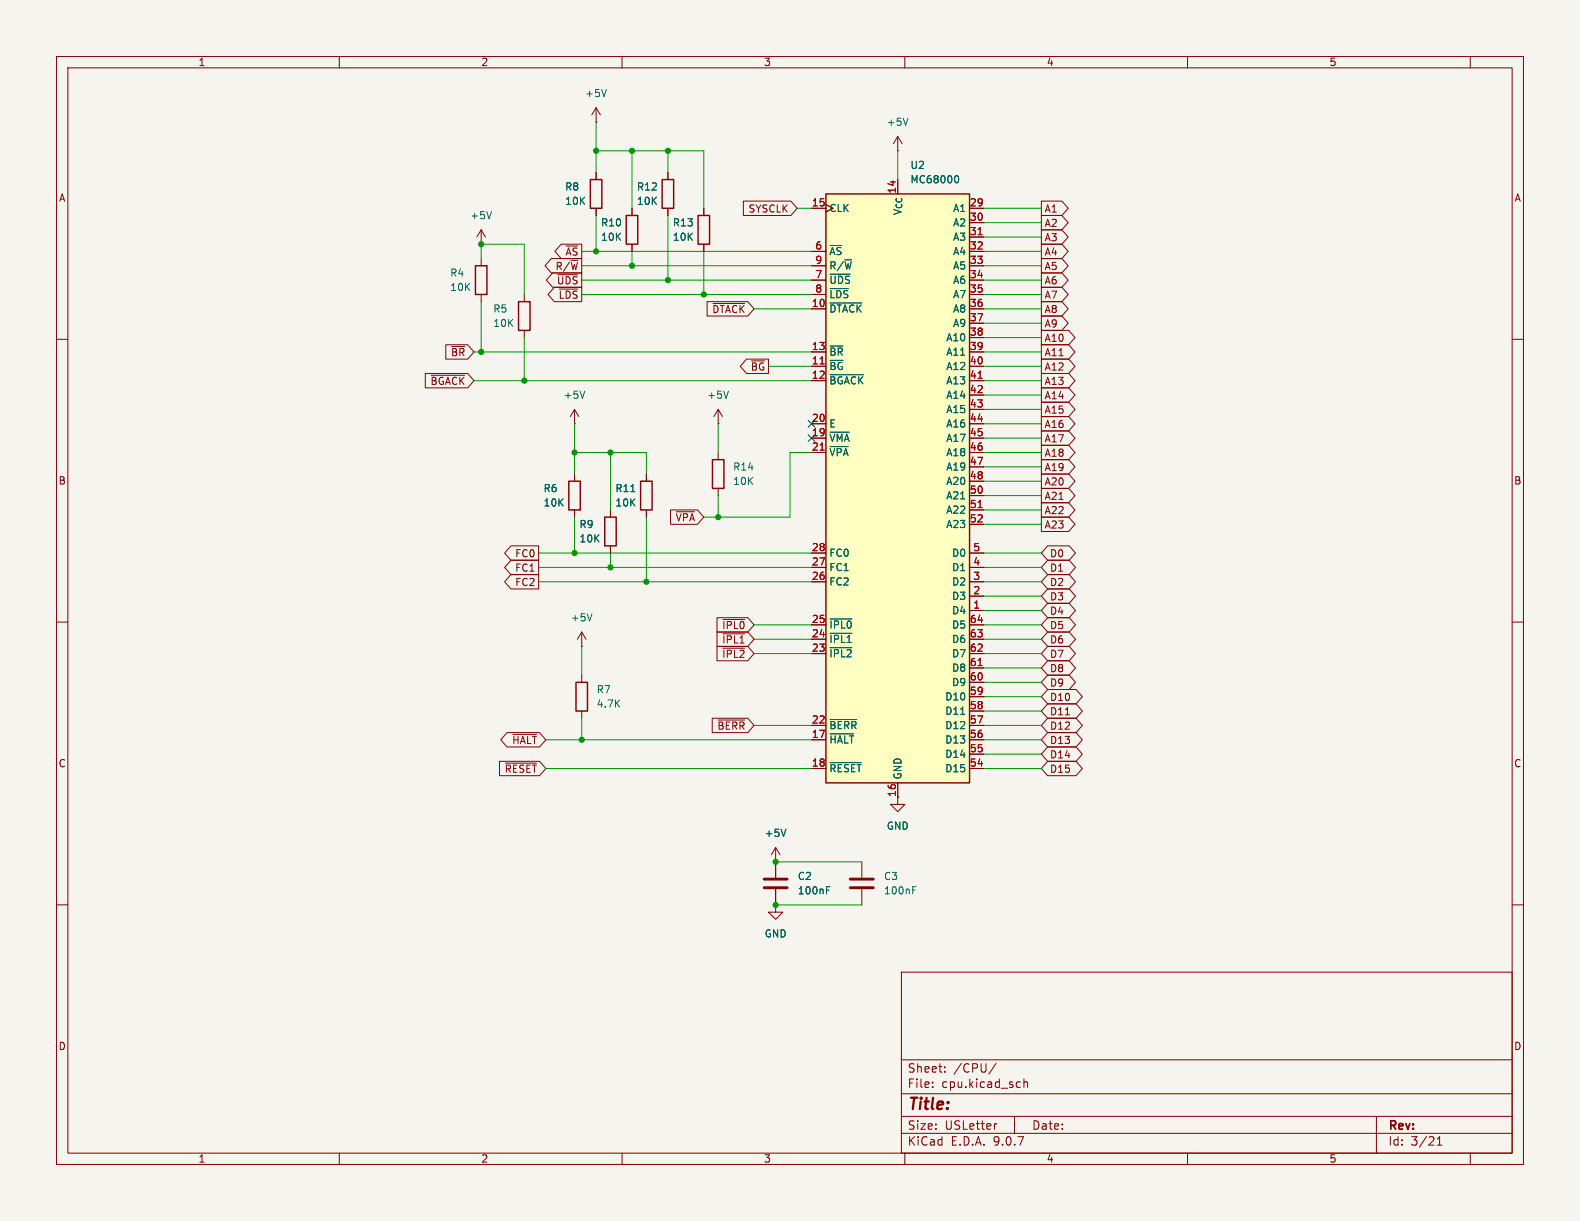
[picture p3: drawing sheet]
<svg xmlns="http://www.w3.org/2000/svg" width="279mm" height="216mm" viewBox="0 0 279 216" stroke-linecap="round" stroke-linejoin="round" font-family="sans-serif">
<path d="M0 0h279.4v215.9h-279.4z" fill="#f5f4ef" stroke="#f5f4ef" stroke-width=".18"/>
<g fill="none" stroke="#840000" stroke-width=".18">
<path d="M10 10h259.4v195.9h-259.4zM12 12h255.4v191.9h-255.4zM60 10v2M105.4 19.1v2.5M105.4 19.1l-.8 1.2M105.4 19.1l.8 1.2M110 10v2M160 10v2M210 10v2M260 10v2M105.4 21.6h.1M105.4 30.5v1.3"/>
<path d="M105.4 36.8v1.3M111.8 36.8v1.3M118.1 30.5v1.3M118.1 36.8v1.3M124.5 36.8v1.3M158.7 26.7h.1M158.7 24.1l-.7 1.3M158.7 24.1l.8 1.3M158.7 24.1v2.6M92.7 52.1v1.2M92.7 58.4v1.3M111.8 43.2v1.3"/>
<path d="M124.5 43.2v1.3M10 60h2M101.6 74.9h.1M101.6 72.4v2.5M101.6 72.4l-.8 1.3M101.6 72.4l.8 1.3M127 74.9h.1M127 72.4l-.8 1.3M127 72.4l.8 1.3M127 72.4v2.5M267.4 60h2M101.6 83.8v1.3"/>
<path d="M101.6 90.2v1.2M10 110h2M102.9 119.4v1.3M267.4 110h2M102.9 125.7v1.3M137.2 152.4h.1M137.2 149.9l-.8 1.2M137.2 149.9l.7 1.2M137.2 149.9v5.3M137.2 157.2v2.8M152.4 152.4v2.8M152.4 157.2v2.8"/>
<path d="M158.7 141v1.2h1.3l-1.3 1.3-1.2-1.3h1.2M10 160h2M137.2 160v1.3h1.2l-1.2 1.3-1.3-1.3h1.3M137.2 160h.1M159.4 171.9h108v32h-108zM267.4 160h2M159.4 197.4h108M159.4 193.4h108M159.4 187.4h108M164.9 192.1v.2M164.9 191.4v.1M167.1 189.4v.2"/>
<path d="M167.1 188.7v.1M176.1 188l-1.2 1.9M176.3 198.7l-.3 .1M179.4 197.4v3M180.3 191.3l.1 .1M180.4 192.2l-.1 .1M181.1 190.8v1.5M181.1 191.4l.2-.1 .3 .1 .1 .9M243.4 197.4v6.5M60 203.9v2M110 203.9v2M159.4 200.4h108"/>
<path d="M160 203.9v2M210 203.9v2M254.1 202.5h.9M254.1 201.4l.5-.4v1.5M260 203.9v2"/>
</g>
<path d="M104.4 31.8h2v5h-2zM110.7 38.1h2.1v5.1h-2.1zM117.1 31.8h2v5h-2zM123.4 38.1h2.1v5.1h-2.1zM91.7 53.3h2v5.1h-2zM100.6 85.1h2v5.1h-2zM101.9 120.7h2v5h-2z" fill="none" stroke="#840000" stroke-width=".25"/>
<path d="M107.2 15.8l-.4 1.3M160.6 20.9l-.5 1.3M103.4 69.2l-.4 1.2M128.8 69.2l-.4 1.2M139 146.6l-.4 1.3M146.2 157.4h.4M146.2 156.8h.6M161.4 157.4h.4M161.4 156.8h.6" fill="none" stroke="#006464" stroke-width=".18"/>
<path d="M135.1 155.4h4.1M135.1 157h4.1M150.4 155.4h4M150.4 157h4" fill="none" stroke="#840000" stroke-width=".51"/>
<path d="M146 34.3h25.4v104.1h-25.4z" fill="#ffffc2"/>
<path d="M146 34.3h25.4v104.1h-25.4zM84.1 47h2v5.1h-2zM106.9 91.4h2.1v5.1h-2.1zM113.3 85.1h2v5.1h-2zM126 81.3h2v5.1h-2z" fill="none" stroke="#840000" stroke-width=".25"/>
<g fill="none" stroke="#840000" stroke-width=".18">
<path d="M105.4 30.5v1.3M105.4 36.8v1.3M111.8 36.8v1.3M118.1 30.5v1.3M118.1 36.8v1.3M124.5 36.8v1.3M131.4 35.6h8.5l1.1 1.2-1.1 1.3h-8.5zM143.5 36.8h2.5M171.4 36.8h2.6M171.4 39.4h2.6M184.1 38.1h3.7l1.1 1.3-1.1 1.2h-3.7zM184.1 35.6h3.7l1.1 1.2-1.1 1.3h-3.7z"/>
<path d="M85.1 43.2h.1M85.1 40.6l-.8 1.3M85.1 40.6l.8 1.3M85.1 40.6v2.6M85.1 45.7v1.3M85.1 52.1v1.2M97.5 45.7h5.4v2.6h-5.4l-1.1-1.3zM97.7 48.3h5.2v2.5h-5.2l-1.1-1.3zM98 50.8h4.9v2.5h-4.9l-1.1-1.2zM98.6 48.6h3.6M98.9 51.1h3.3M99.2 43.2h3.7v2.5h-3.7l-1.1-1.2z"/>
<path d="M111.8 43.2v1.3M124.5 43.2v1.3M125 53.3h7.2l1.1 1.3-1.1 1.3h-7.2zM126.1 53.7h5.6M143.5 44.5h2.5M143.5 47h2.5M143.5 49.5h2.5M143.5 52.1h2.5M143.5 54.6h2.5M171.4 44.5h2.6M171.4 47h2.6M171.4 49.5h2.6"/>
<path d="M171.4 52.1h2.6M171.4 54.6h2.6M171.4 41.9h2.6M171.4 57.2h2.6M171.4 59.7h2.6M184.1 45.7h3.7l1.1 1.3-1.1 1.3h-3.7zM184.1 40.6h3.7l1.1 1.3-1.1 1.3h-3.7zM184.1 43.2h3.7l1.1 1.3-1.1 1.2h-3.7zM184.1 48.3h3.7l1.1 1.2-1.1 1.3h-3.7zM184.1 50.8h3.7l1.1 1.3-1.1 1.2h-3.7zM184.1 53.3h3.7l1.1 1.3-1.1 1.3h-3.7zM184.1 55.9h3.7l1.1 1.3-1.1 1.2h-3.7z"/>
<path d="M184.1 58.4h4.9l1.1 1.3-1.1 1.3h-4.9zM75.2 66h7.5l1.1 1.3-1.1 1.3h-7.5zM76.2 66.4h6M78.8 61h3.9l1.1 1.2-1.1 1.3h-3.9zM79.9 61.3h2.3M132 63.5h3.9v2.5h-3.9l-1.1-1.2zM143.5 62.2h2.5M143.5 64.8h2.5M143.5 67.3h2.5M143.5 74.9h2.5M143.5 77.5h2.5M171.4 62.2h2.6"/>
<path d="M171.4 64.8h2.6M171.4 67.3h2.6M171.4 74.9h2.6M171.4 77.5h2.6M171.4 69.9h2.6M171.4 72.4h2.6M184.1 68.6h4.9l1.1 1.3-1.1 1.2h-4.9zM184.1 66h4.9l1.1 1.3-1.1 1.3h-4.9zM184.1 71.1h4.9l1.1 1.3-1.1 1.3h-4.9zM184.1 73.7h4.9l1.1 1.2-1.1 1.3h-4.9zM184.1 61h4.9l1.1 1.2-1.1 1.3h-4.9zM184.1 63.5h4.9l1.1 1.3-1.1 1.2h-4.9z"/>
<path d="M184.1 76.2h4.9l1.1 1.3-1.1 1.2h-4.9zM184.1 78.7h4.9l1.1 1.3-1.1 1.3h-4.9zM90.3 99.1h4.9v2.5h-4.9l-1.1-1.3zM90.3 96.5h4.9v2.6h-4.9l-1.1-1.3zM101.6 83.8v1.3M101.6 90.2v1.2M107.9 90.2v1.2M107.9 96.5v1.3M114.3 83.8v1.3M114.3 90.2v1.2M118.6 90.2h4.7l1.2 1.2-1.2 1.3h-4.7zM119.6 90.5h3.2"/>
<path d="M127 80v1.3M127 86.4v1.2M143.5 80h2.5M143.5 97.8h2.5M171.4 80h2.6M171.4 97.8h2.6M171.4 82.6h2.6M171.4 85.1h2.6M171.4 87.6h2.6M171.4 90.2h2.6M171.4 92.7h2.6M184.1 88.9h4.9l1.1 1.3-1.1 1.2h-4.9z"/>
<path d="M184.1 83.8h4.9l1.1 1.3-1.1 1.3h-4.9zM184.1 86.4h4.9l1.1 1.2-1.1 1.3h-4.9zM184.1 81.3h4.9l1.1 1.3-1.1 1.2h-4.9zM184.1 91.4h4.9l1.1 1.3-1.1 1.3h-4.9zM185.3 96.5h3.8l1.1 1.3-1.1 1.3h-3.8l-1.2-1.3zM185.3 99.1h3.8l1.1 1.2-1.1 1.3h-3.8l-1.2-1.3zM90.3 101.6h4.9v2.5h-4.9l-1.1-1.2zM102.9 114.3h.1M102.9 111.8l-.8 1.2M102.9 111.8l.7 1.2M102.9 111.8v2.5M126.8 109.2h5.4l1.1 1.3-1.1 1.3h-5.4z"/>
<path d="M126.8 111.8h5.4l1.1 1.2-1.1 1.3h-5.4zM126.8 114.3h5.4l1.1 1.3-1.1 1.2h-5.4zM127.8 109.5h3.9M127.8 112.1h3.9M127.8 114.6h3.9M143.5 100.3h2.5M143.5 102.9h2.5M143.5 110.5h2.5M143.5 113h2.5M143.5 115.6h2.5M171.4 100.3h2.6M171.4 102.9h2.6"/>
<path d="M171.4 110.5h2.6M171.4 113h2.6M171.4 115.6h2.6M171.4 105.4h2.6M171.4 108h2.6M171.4 118.1h2.6M185.3 114.3h3.8l1.1 1.3-1.1 1.2h-3.8l-1.2-1.2zM185.3 109.2h3.8l1.1 1.3-1.1 1.3h-3.8l-1.2-1.3zM185.3 104.1h3.8l1.1 1.3-1.1 1.3h-3.8l-1.2-1.3zM185.3 101.6h3.8l1.1 1.3-1.1 1.2h-3.8l-1.2-1.2zM185.3 111.8h3.8l1.1 1.2-1.1 1.3h-3.8l-1.2-1.3zM185.3 119.4h3.8l1.1 1.3-1.1 1.2h-3.8l-1.2-1.2z"/>
<path d="M185.3 116.8h3.8l1.1 1.3-1.1 1.3h-3.8l-1.2-1.3zM185.3 106.7h3.8l1.1 1.3-1.1 1.2h-3.8l-1.2-1.2zM88.3 134.6h7.1l1.1 1.3-1.1 1.3h-7.1zM89.4 134.9h5.5M89.7 129.5h5.7l1.1 1.3-1.1 1.3h-5.7l-1.2-1.3zM90.7 129.9h4.2M125.9 127h6.3l1.1 1.3-1.1 1.2h-6.3zM127 127.3h4.7M143.5 128.3h2.5M143.5 130.8h2.5M143.5 135.9h2.5M158.7 138.4v2.6"/>
<path d="M171.4 128.3h2.6M171.4 130.8h2.6M171.4 135.9h2.6M171.4 120.7h2.6M171.4 123.2h2.6M171.4 125.7h2.6M171.4 133.4h2.6M185.3 121.9h5l1.1 1.3-1.1 1.3h-5l-1.2-1.3zM185.3 124.5h5l1.1 1.2-1.1 1.3h-5l-1.2-1.3zM185.3 132.1h5l1.1 1.3-1.1 1.2h-5l-1.2-1.2zM185.3 134.6h5l1.1 1.3-1.1 1.3h-5l-1.2-1.3zM185.3 127h5l1.1 1.3-1.1 1.2h-5l-1.2-1.2z"/>
<path d="M185.3 129.5h5l1.1 1.3-1.1 1.3h-5l-1.2-1.3zM188.4 126.4h.7M137.2 152.4h.1M137.2 152.4v2.8M137.2 157.2v2.8M137.2 160h.1"/>
</g>
<g fill="none" stroke="#006464" stroke-width=".18">
<path d="M86.9 37.4l-.4 1.3M169.1 31.1a.68 .68 0 0 1 .4 .6 .68 .68 0 0 1-.4 .6M146.8 48.5h3.5M146.8 51h3.2M146.8 53.6h5.6M146.8 61.2h2.3M146.8 66.3h5.9M146.8 76.4h3.4M146.8 79h3.2M111.5 86.9h.8M104.7 108.5l-.4 1.3M146.8 109.4h3.8"/>
<path d="M146.8 112h3.8M146.8 114.5h3.8M146.8 127.2h4.7M146.8 129.8h4.1M146.8 134.8h5.5M169.9 126.3h.7M139 146.6l-.4 1.3M146.2 157.4h.4M146.2 156.8h.6"/>
</g>
<path d="M173 41.5h.7M145 64.4h.7M145 79.6h.7M173 66.9h.7M173 89.8h.7M173 117.7h.7" fill="none" stroke="#a90000" stroke-width=".18"/>
<g fill="none" stroke="#009600" stroke-width=".18">
<path d="M105.4 26.7h19.1v10.1M105.4 21.6v8.9M105.4 38.1v6.4M111.8 26.7v10.1M118.1 26.7v3.8M118.1 38.1v11.4M141 36.8h2.5M158.7 26.7v5.1M174 36.8h10.1M174 39.4h10.1M85.1 45.7v-2.5h7.6v8.9M85.1 53.3v8.9"/>
<path d="M92.7 59.7v7.6M102.9 52.1h40.6M102.9 44.5h40.6M102.9 49.5h40.6M102.9 47h40.6M111.8 44.5v2.5M124.5 44.5v7.6M133.3 54.6h10.2M174 52.1h10.1M174 54.6h10.1M174 44.5h10.1M174 49.5h10.1"/>
<path d="M174 47h10.1M174 57.2h10.1M174 59.7h10.1M174 41.9h10.1M83.8 62.2h59.7M83.8 67.3h59.7M101.6 74.9v8.9M127 74.9v5.1M135.9 64.8h7.6M174 62.2h10.1M174 64.8h10.1M174 77.5h10.1"/>
<path d="M174 67.3h10.1M174 69.9h10.1M174 74.9h10.1M174 72.4h10.1M95.2 97.8h48.3M101.6 91.4v6.4M101.6 80h12.7v3.8M107.9 80v10.2M107.9 97.8v2.5M114.3 91.4v11.5M127 87.6v3.8M143.5 80h-3.8v11.4h-15.2"/>
<path d="M174 92.7h10.1M174 97.8h10.1M174 90.2h10.1M174 80h10.1M174 85.1h10.1M174 87.6h10.1M174 82.6h10.1M95.2 100.3h48.3M95.2 102.9h48.3M102.9 114.3v5.1M133.3 110.5h10.2M133.3 115.6h10.2"/>
<path d="M133.3 113h10.2M174 110.5h10.1M174 108h10.1M174 118.1h10.1M174 115.6h10.1M174 100.3h10.1M174 105.4h10.1M174 102.9h10.1M174 113h10.1M96.5 130.8h47M96.5 135.9h47M102.9 127v3.8"/>
<path d="M133.3 128.3h10.2M174 130.8h10.1M174 133.4h10.1M174 125.7h10.1M174 128.3h10.1M174 135.9h10.1M174 120.7h10.1M174 123.2h10.1M137.2 152.4h15.2M137.2 160h15.2"/>
</g>
<path d="M142.9 74.3l1.2 1.2M142.9 76.9l1.2 1.2M144.1 74.3l-1.2 1.2M144.1 76.9l-1.2 1.2" fill="none" stroke="#000084" stroke-width=".18"/>
<g fill="#009600" stroke="#009600" stroke-width=".18">
<circle cx="85.1" cy="62.2" r=".46"/>
<circle cx="92.7" cy="67.3" r=".46"/>
<circle cx="85.1" cy="43.2" r=".46"/>
<circle cx="105.4" cy="44.5" r=".46"/>
<circle cx="111.8" cy="47" r=".46"/>
<circle cx="101.6" cy="80" r=".46"/>
<circle cx="107.9" cy="80" r=".46"/>
<circle cx="114.3" cy="102.9" r=".46"/>
<circle cx="107.9" cy="100.3" r=".46"/>
<circle cx="101.6" cy="97.8" r=".46"/>
<circle cx="127" cy="91.4" r=".46"/>
<circle cx="118.1" cy="26.7" r=".46"/>
<circle cx="124.5" cy="52.1" r=".46"/>
<circle cx="118.1" cy="49.5" r=".46"/>
<circle cx="105.4" cy="26.7" r=".46"/>
<circle cx="111.8" cy="26.7" r=".46"/>
<circle cx="137.2" cy="160" r=".46"/>
<circle cx="137.2" cy="152.4" r=".46"/>
<circle cx="102.9" cy="130.8" r=".46"/>
</g>
<text font-size="2.8" fill="#840000" x="160.4" y="196.8">Title:</text>
<g font-size="2.1" fill="#840000">
<text x="160.4" y="189.9">Sheet:</text>
<text x="168.6" y="189.9">/CPU/</text>
<text x="160.4" y="192.6">File:</text>
<text x="166.5" y="192.6">cpu.kicad_sch</text>
<text x="160.4" y="202.8">KiCad</text>
<text x="160.4" y="200">Size:</text>
<text x="167.1" y="200">USLetter</text>
<text x="168.1" y="202.8">E.D.A.</text>
<text x="175.7" y="202.8">9.0.7</text>
<text x="182.4" y="200">Date:</text>
<text x="245.4" y="200.2">Rev:</text>
<text x="245.4" y="202.8">Id:</text>
<text x="249.5" y="202.8">3/21</text>
</g>
<g font-size="1.8" fill="#840000">
<text x="35" y="11.9">1</text>
<text x="85" y="11.9">2</text>
<text x="135" y="11.9">3</text>
<text x="185" y="11.9">4</text>
<text x="235" y="11.9">5</text>
<text x="10.3" y="35.9">A</text>
<text x="267.7" y="35.9">A</text>
<text x="132.3" y="37.8">SYSCLK</text>
<text x="184.6" y="40.3">A2</text>
<text x="184.6" y="37.8">A1</text>
<text x="98.1" y="47.9">R/~{W}</text>
<text x="99.9" y="45.4">~{AS}</text>
<text x="184.6" y="47.9">A5</text>
<text x="184.6" y="42.9">A3</text>
<text x="184.6" y="45.4">A4</text>
<text x="98.4" y="50.5">~{UDS}</text>
<text x="98.7" y="53">~{LDS}</text>
<text x="184.6" y="50.5">A6</text>
<text x="184.6" y="53">A7</text>
<text x="125.9" y="55.6">~{DTACK}</text>
<text x="184.6" y="55.6">A8</text>
<text x="184.6" y="58.1">A9</text>
<text x="79.6" y="63.2">~{BR}</text>
<text x="132.7" y="65.7">~{BG}</text>
<text x="184.6" y="60.6">A10</text>
<text x="184.6" y="63.2">A11</text>
<text x="184.6" y="65.7">A12</text>
<text x="76" y="68.3">~{BGACK}</text>
<text x="184.6" y="70.8">A14</text>
<text x="184.6" y="68.3">A13</text>
<text x="184.6" y="73.3">A15</text>
<text x="184.6" y="75.9">A16</text>
<text x="184.6" y="78.4">A17</text>
<text x="184.6" y="83.5">A19</text>
<text x="184.6" y="81">A18</text>
<text x="10.3" y="85.9">B</text>
<text x="184.6" y="86">A20</text>
<text x="184.6" y="88.6">A21</text>
<text x="267.7" y="85.9">B</text>
<text x="119.4" y="92.4">~{VPA}</text>
<text x="184.6" y="91.1">A22</text>
<text x="184.6" y="93.7">A23</text>
<text x="91" y="101.3">FC1</text>
<text x="91" y="98.7">FC0</text>
<text x="185.6" y="98.7">D0</text>
<text x="185.6" y="101.3">D1</text>
<text x="91" y="103.8">FC2</text>
<text x="185.6" y="106.4">D3</text>
<text x="185.6" y="103.8">D2</text>
<text x="127.6" y="111.4">~{IPL0}</text>
<text x="127.6" y="114">~{IPL1}</text>
<text x="185.6" y="111.4">D5</text>
<text x="185.6" y="114">D6</text>
<text x="185.6" y="108.9">D4</text>
<text x="127.6" y="116.5">~{IPL2}</text>
<text x="185.6" y="116.5">D7</text>
<text x="185.6" y="119.1">D8</text>
<text x="185.6" y="124.1">D10</text>
<text x="185.6" y="121.6">D9</text>
<text x="90.5" y="131.8">~{HALT}</text>
<text x="126.8" y="129.2">~{BERR}</text>
<text x="185.6" y="126.7">D11</text>
<text x="185.6" y="129.2">D12</text>
<text x="185.6" y="131.8">D13</text>
<text x="10.3" y="135.9">C</text>
<text x="89.1" y="136.8">~{RESET}</text>
<text x="185.6" y="134.3">D14</text>
<text x="185.6" y="136.8">D15</text>
<text x="267.7" y="135.9">C</text>
<text x="158.5" y="141" transform="rotate(-90 158.5 141)">16</text>
<text x="10.3" y="185.9">D</text>
<text x="267.7" y="185.9">D</text>
<text x="35" y="205.8">1</text>
<text x="85" y="205.8">2</text>
<text x="135" y="205.8">3</text>
<text x="185" y="205.8">4</text>
<text x="235" y="205.8">5</text>
</g>
<g font-size="1.8" fill="#006464">
<text x="103.4" y="17.4">+5V</text>
<text x="156.7" y="22.5">+5V</text>
<text x="99.8" y="33.9">R8</text>
<text x="112.5" y="33.9">R12</text>
<text x="160.9" y="32.6">MC68000</text>
<text x="160.9" y="30.1">U2</text>
<text x="83.1" y="39">+5V</text>
<text x="99.8" y="36.4">10K</text>
<text x="106.2" y="40.2">R10</text>
<text x="112.5" y="36.4">10K</text>
<text x="118.9" y="40.2">R13</text>
<text x="146.6" y="37.7">CLK</text>
<text x="159.6" y="38.2" transform="rotate(-90 159.6 38.2)">V_{CC}</text>
<text x="168.4" y="37.7">A1</text>
<text x="168.4" y="40.2">A2</text>
<text x="106.2" y="42.8">10K</text>
<text x="118.9" y="42.8">10K</text>
<text x="146.6" y="45.3">~{AS}</text>
<text x="146.6" y="47.9">R/~{W}</text>
<text x="168.4" y="42.8">A3</text>
<text x="168.4" y="45.3">A4</text>
<text x="168.4" y="47.9">A5</text>
<text x="79.5" y="49.1">R4</text>
<text x="79.5" y="51.7">10K</text>
<text x="146.6" y="50.4">~{UDS}</text>
<text x="146.6" y="52.9">~{LDS}</text>
<text x="168.4" y="50.4">A6</text>
<text x="168.4" y="52.9">A7</text>
<text x="87.1" y="55.5">R5</text>
<text x="87.1" y="58">10K</text>
<text x="146.6" y="55.5">~{DTACK}</text>
<text x="168.4" y="55.5">A8</text>
<text x="168.4" y="58">A9</text>
<text x="146.6" y="63.1">~{BR}</text>
<text x="146.6" y="65.6">~{BG}</text>
<text x="167.2" y="60.6">A10</text>
<text x="167.2" y="63.1">A11</text>
<text x="167.2" y="65.6">A12</text>
<text x="99.6" y="70.7">+5V</text>
<text x="125" y="70.7">+5V</text>
<text x="146.6" y="68.2">~{BGACK}</text>
<text x="167.2" y="68.2">A13</text>
<text x="167.2" y="70.7">A14</text>
<text x="146.6" y="75.8">E</text>
<text x="167.2" y="73.3">A15</text>
<text x="167.2" y="75.8">A16</text>
<text x="129.5" y="83.4">R14</text>
<text x="146.6" y="78.3">~{VMA}</text>
<text x="146.6" y="80.9">~{VPA}</text>
<text x="167.2" y="78.3">A17</text>
<text x="167.2" y="80.9">A18</text>
<text x="167.2" y="83.4">A19</text>
<text x="96" y="87.2">R6</text>
<text x="96" y="89.8">10K</text>
<text x="108.7" y="87.2">R11</text>
<text x="108.7" y="89.8">10K</text>
<text x="129.5" y="86">10K</text>
<text x="167.2" y="86">A20</text>
<text x="167.2" y="88.5">A21</text>
<text x="102.4" y="93.6">R9</text>
<text x="167.2" y="91">A22</text>
<text x="167.2" y="93.6">A23</text>
<text x="102.4" y="96.1">10K</text>
<text x="146.6" y="98.7">FC0</text>
<text x="146.6" y="101.2">FC1</text>
<text x="168.3" y="98.7">D0</text>
<text x="168.3" y="101.2">D1</text>
<text x="146.6" y="103.7">FC2</text>
<text x="168.3" y="103.7">D2</text>
<text x="168.3" y="106.3">D3</text>
<text x="100.8" y="110.1">+5V</text>
<text x="146.6" y="111.4">~{IPL0}</text>
<text x="146.6" y="113.9">~{IPL1}</text>
<text x="168.3" y="108.8">D4</text>
<text x="168.3" y="111.4">D5</text>
<text x="168.3" y="113.9">D6</text>
<text x="146.6" y="116.4">~{IPL2}</text>
<text x="168.3" y="116.4">D7</text>
<text x="168.3" y="119">D8</text>
<text x="105.4" y="122.8">R7</text>
<text x="105.4" y="125.3">4.7K</text>
<text x="167" y="124.1">D10</text>
<text x="168.3" y="121.5">D9</text>
<text x="146.6" y="129.1">~{BERR}</text>
<text x="146.6" y="131.7">~{HALT}</text>
<text x="167" y="126.6">D11</text>
<text x="167" y="129.1">D12</text>
<text x="167" y="131.7">D13</text>
<text x="146.6" y="136.8">~{RESET}</text>
<text x="159.6" y="137.9" transform="rotate(-90 159.6 137.9)">GND</text>
<text x="167" y="134.2">D14</text>
<text x="167" y="136.8">D15</text>
<text x="135.1" y="148.2">+5V</text>
<text x="156.7" y="146.9">GND</text>
<text x="141" y="155.8">C2</text>
<text x="156.2" y="155.8">C3</text>
<text x="141" y="158.3">100nF</text>
<text x="156.2" y="158.3">100nF</text>
<text x="135.1" y="166">GND</text>
</g>
<g font-size="1.8" fill="#a90000">
<text x="158.5" y="34.3" transform="rotate(-90 158.5 34.3)">14</text>
<text x="143.5" y="36.6">15</text>
<text x="171.4" y="36.6">29</text>
<text x="171.4" y="39.1">30</text>
<text x="171.4" y="41.7">31</text>
<text x="144.1" y="44.2">6</text>
<text x="144.1" y="46.7">9</text>
<text x="171.4" y="44.2">32</text>
<text x="171.4" y="46.7">33</text>
<text x="144.1" y="49.3">7</text>
<text x="144.1" y="51.8">8</text>
<text x="171.4" y="49.3">34</text>
<text x="171.4" y="51.8">35</text>
<text x="143.5" y="54.4">10</text>
<text x="171.4" y="54.4">36</text>
<text x="171.4" y="56.9">37</text>
<text x="171.4" y="59.4">38</text>
<text x="143.5" y="62">13</text>
<text x="143.5" y="64.5">11</text>
<text x="171.4" y="62">39</text>
<text x="171.4" y="64.5">40</text>
<text x="143.5" y="67.1">12</text>
<text x="171.4" y="67.1">41</text>
<text x="171.4" y="69.6">42</text>
<text x="143.5" y="74.7">20</text>
<text x="143.5" y="77.2">19</text>
<text x="171.4" y="72.1">43</text>
<text x="171.4" y="74.7">44</text>
<text x="171.4" y="77.2">45</text>
<text x="143.5" y="79.8">21</text>
<text x="171.4" y="79.8">46</text>
<text x="171.4" y="82.3">47</text>
<text x="171.4" y="84.8">48</text>
<text x="171.4" y="87.4">50</text>
<text x="171.4" y="89.9">51</text>
<text x="171.4" y="92.5">52</text>
<text x="143.5" y="97.5">28</text>
<text x="143.5" y="100.1">27</text>
<text x="172" y="97.5">5</text>
<text x="172" y="100.1">4</text>
<text x="143.5" y="102.6">26</text>
<text x="172" y="102.6">3</text>
<text x="172" y="105.2">2</text>
<text x="172" y="107.7">1</text>
<text x="143.5" y="110.2">25</text>
<text x="143.5" y="112.8">24</text>
<text x="171.4" y="110.2">64</text>
<text x="171.4" y="112.8">63</text>
<text x="143.5" y="115.3">23</text>
<text x="171.4" y="115.3">62</text>
<text x="171.4" y="117.9">61</text>
<text x="171.4" y="120.4">60</text>
<text x="171.4" y="122.9">59</text>
<text x="171.4" y="125.5">58</text>
<text x="143.5" y="128">22</text>
<text x="143.5" y="130.6">17</text>
<text x="171.4" y="128">57</text>
<text x="171.4" y="130.6">56</text>
<text x="143.5" y="135.6">18</text>
<text x="171.4" y="133.1">55</text>
<text x="171.4" y="135.6">54</text>
</g>
</svg>
